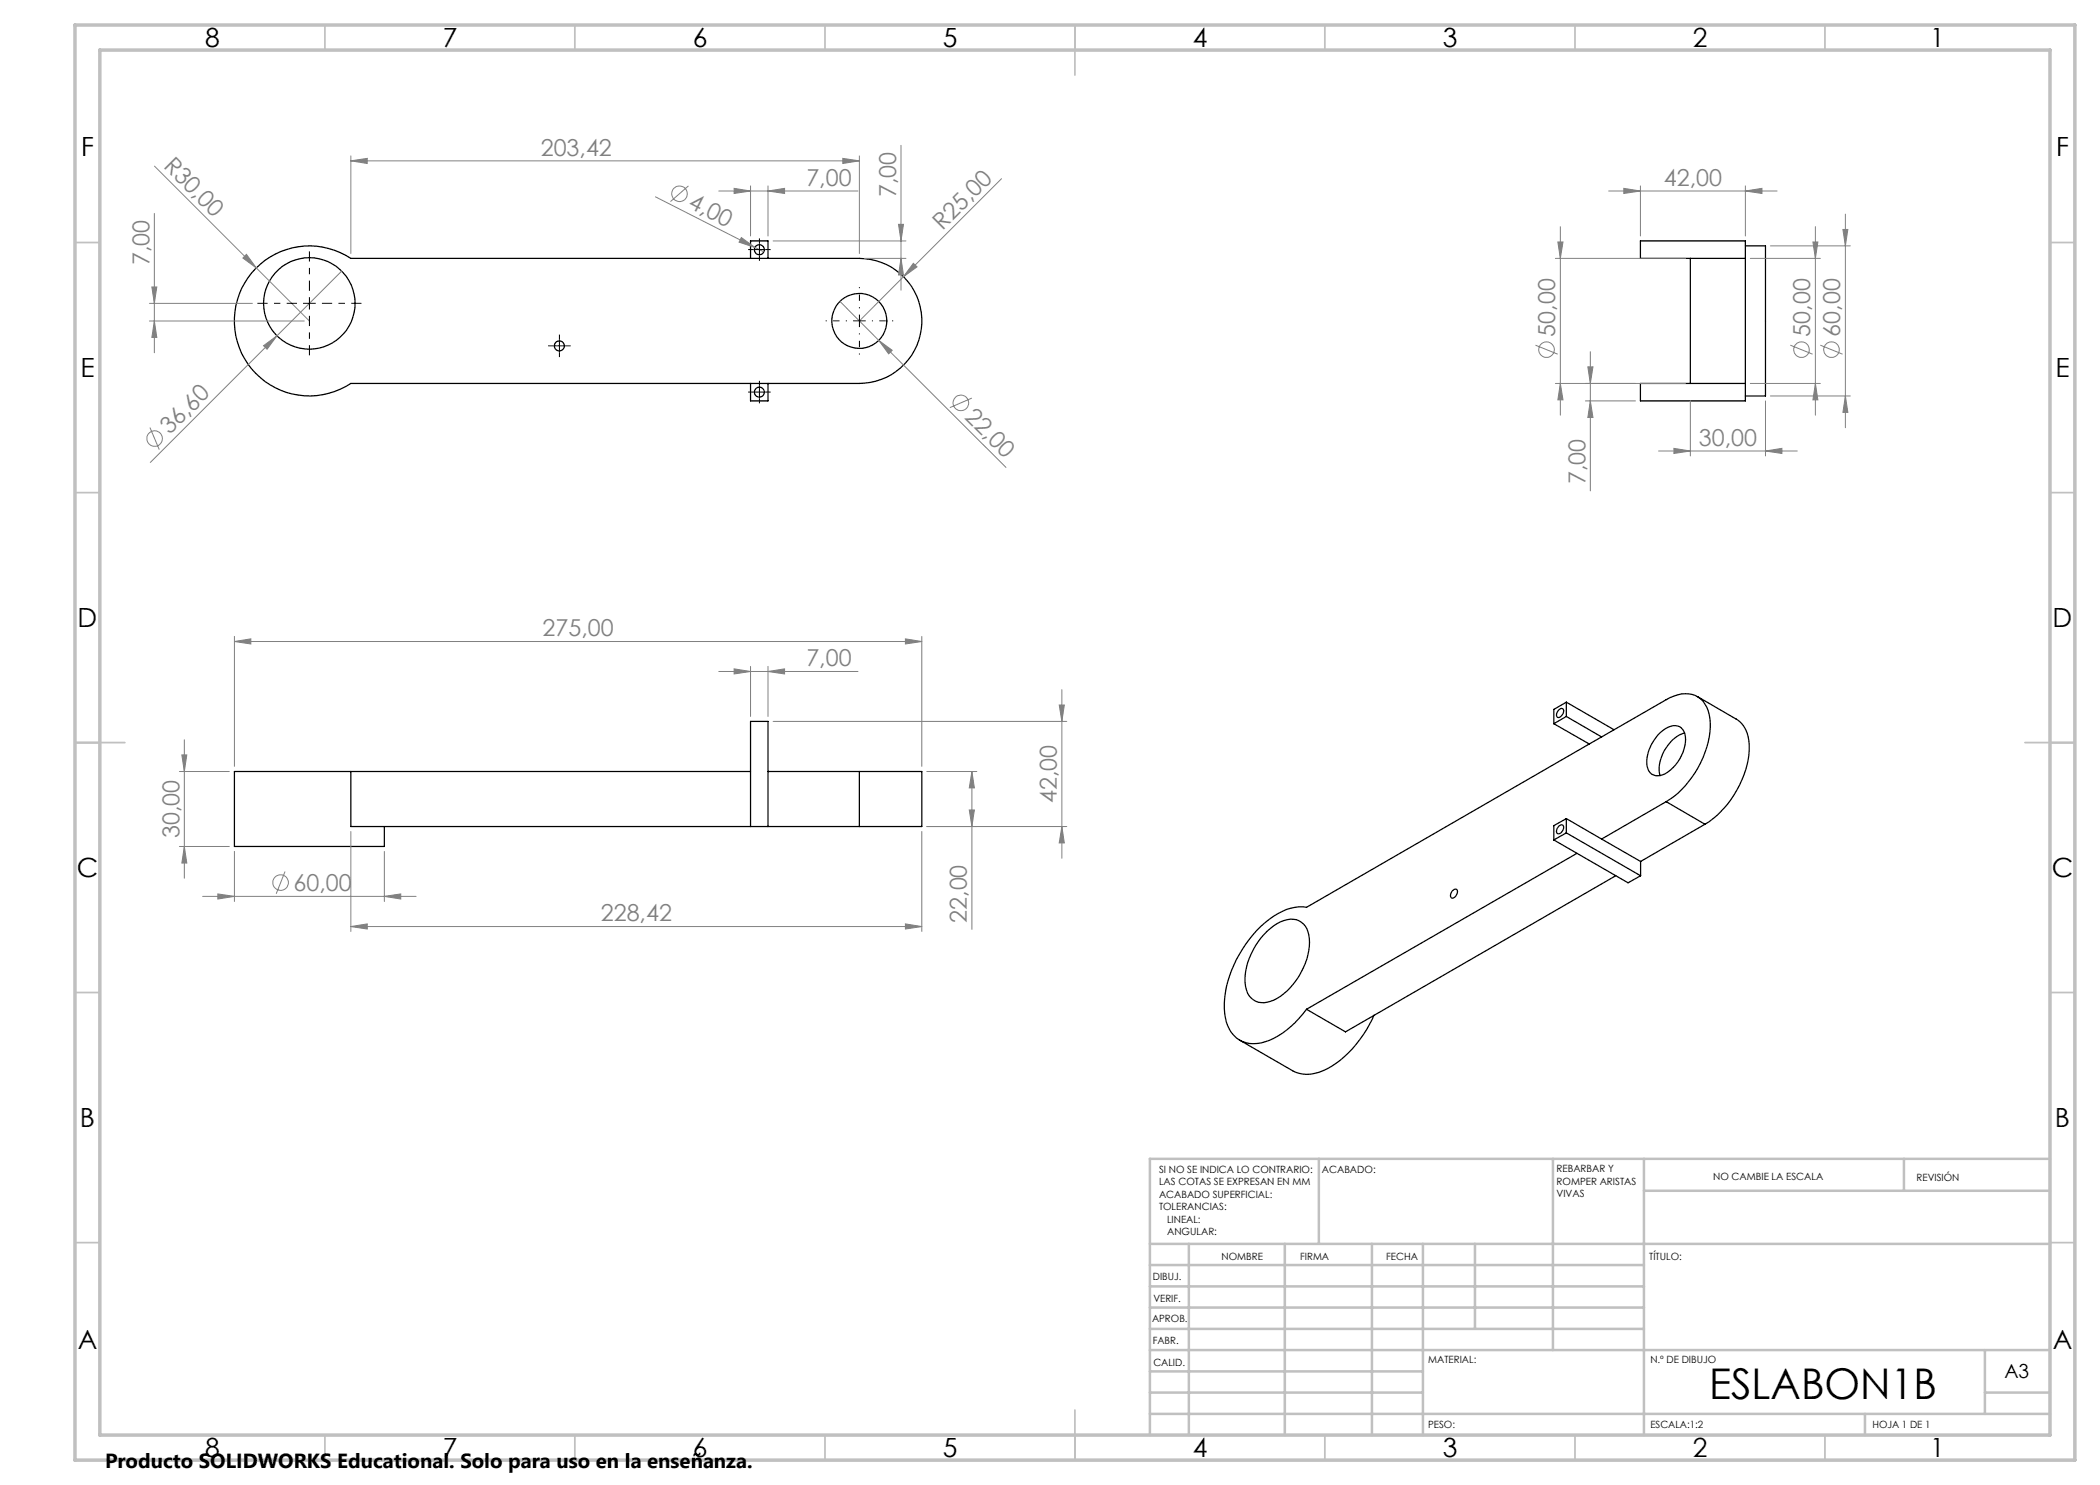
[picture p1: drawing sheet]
<svg xmlns="http://www.w3.org/2000/svg" width="420mm" height="297mm" viewBox="0 0 420 297" stroke-linecap="round" stroke-linejoin="round" font-family="sans-serif">
<g fill="none" stroke="#000" stroke-width=".25">
<path d="M51.1 53.7a15 15 0 0 1 19.1-2h101.7a12.5 12.5 0 0 1 12.5 12.5 12.5 12.5 0 0 1-12.5 12.5h-101.7a15 15 0 0 1-19.9-2.9 15 15 0 0 1 .8-20.1zM150.1 51.7v-3.5h3.5v3.5M328.1 48.2h21v3.5h-21zM338.1 51.7v25M349.1 51.7v25M349.1 49.2h4v30h-4M150.1 76.7v3.5h3.5v-3.5M328.1 76.7h21v3.5h-21zM339.5 139.3l7.7 4.5a5.8 5.8 0 0 1 2.6 5.3 19.6 19.6 0 0 1-8.8 15.7M70.2 154.3h-23.3v15h30v-4M70.2 154.3v11h101.7M70.2 154.3h79.9"/>
<path d="M153.6 154.3h18.3M171.9 154.3h12.5v11h-12.5M171.9 154.3v11M310.8 144.7l7.1 4.1M311.8 142a.56 .56 0 0 1 .8-.2 1.27 1.27 0 0 1-1 1.7 .92 .92 0 0 1 .2-1.5zM313.3 140.4v2.9M313.3 140.4l-2.5 1.5v2.8M313.3 143.3l7 4.1M313.3 140.4l9.5 5.5M313.3 143.3l-2.5 1.4M317.9 148.8l-56.6 32.7a9.6 9.6 0 0 0-7.4 2.3 23.3 23.3 0 0 0-9 17.9 7.4 7.4 0 0 0 3 6.3 7.6 7.6 0 0 0 7.7-.8l1.7-1.2 1.7-1.5 2.3-2.6M320.3 147.4l12.9-7.5a6.1 6.1 0 0 1 6.4-.5 6.1 6.1 0 0 1 2.5 5.2 19.3 19.3 0 0 1-8.9 15.7"/>
<path d="M320.3 147.4l-2.4 1.4M332.1 146.5a3.7 3.7 0 0 1 3.9-1.2 3.4 3.4 0 0 1 1 3.9 7.9 7.9 0 0 1-4.9 5.9 2.2 2.2 0 0 1-2.7-2.4 8.7 8.7 0 0 1 2.7-6.2zM336.9 146.6a7.8 7.8 0 0 0-5 6.3l-.1 1.2 .2 1M150.1 165.3v-21h3.5v21M290.4 178.3l.2-.2a.52 .52 0 0 1 .9 0 1.31 1.31 0 0 1-1.1 1.5 .9 .9 0 0 1 0-1.3zM310.8 168l14.8 8.6 2.5-1.4M311.8 165.2a.53 .53 0 0 1 .9 0 1.2 1.2 0 0 1-1.3 1.5l-.1-.7zM313.3 163.7l-2.5 1.4v2.9M313.3 163.7v2.9M313.3 166.6l-2.5 1.4M313.3 166.6l14.8 8.6M313.3 163.7l7 4.1"/>
<path d="M315.4 170.7l-54.1 31.2M320.3 167.8l7.8 4.5M323.1 175.2l-54 31.2-7.8-4.5M328.1 172.3v2.9M333.2 160.3l-12.9 7.5M333.2 160.3l7.8 4.5M341 164.8l-12.9 7.5M253.4 186.2a6.8 6.8 0 0 1 5.9-2.3 3.8 3.8 0 0 1 2.6 3.8 13.9 13.9 0 0 1-7.1 12.3 3.9 3.9 0 0 1-5-.8 8.6 8.6 0 0 1 0-7.5l1.3-2.6 1.1-1.5zM274.8 203.1a21.4 21.4 0 0 1-10.3 11.1 6.7 6.7 0 0 1-5.9 0l-10.7-6.2"/>
<circle cx="151.9" cy="50" r="1"/>
<circle cx="61.9" cy="60.7" r="9.1"/>
<circle cx="111.9" cy="69.2" r="1"/>
<circle cx="151.9" cy="78.4" r=".99"/>
<circle cx="171.9" cy="64.2" r="5.5"/>
</g>
<path d="M70.2 32.2l3.2-.5v1zM70.2 31.2v19.5M70.2 32.2h101.7M171.9 31.2v19.5" fill="none" stroke="#808080" stroke-width=".2"/>
<g fill="none" stroke="#c0c0c0" stroke-width=".35">
<path d="M65 5v5M115 5v5M165 5v5M215 5v10M265 5v5M315 5v5M365 5v5M15 48.5h5M410 48.5h5M15 98.5h5M410 98.5h5M15 148.5h10"/>
<path d="M405 148.5h10M15 198.5h5M410 198.5h5M15 248.5h5M410 248.5h5M65 287v5M115 287v5M165 287v5M215 282v10M265 287v5M315 287v5M365 287v5"/>
</g>
<g fill="none" stroke="#c0c0c0" stroke-width=".5">
<path d="M263.8 231.8v17M310.6 231.8v38.2M328.8 231.8v55.2M328.8 238.2h81.2M380.8 231.8v6.4M410 231.8h-180v55.2M230 248.8h180M230 257.3h98.8M230 253h98.8M237.8 248.8v38.2M257 248.8v38.2M274.4 248.8v38.2"/>
<path d="M284.6 248.8v38.2M295 248.8v17M230 265.8h98.8M230 261.5h98.8M230 278.5h54.6M230 274.3h54.6M230 270h180M397 278.5h13M397 270v12.8M230 282.8h180M373 282.8v4.2"/>
</g>
<path d="M15 5h400v287h-400zM20 10h390v277h-390z" fill="none" stroke="#c0c0c0" stroke-width=".7"/>
<path d="M70.2 32.2l3.2-.5v1z" fill="#808080"/>
<path d="M168.6 31.7l3.3 .5-3.3 .5z" fill="none" stroke="#808080" stroke-width=".2"/>
<path d="M168.6 31.7l3.3 .5-3.3 .5z" fill="#808080"/>
<path d="M30.9 33.2l31 31M49.3 50.9l2 2.7-2.7-2z" fill="none" stroke="#808080" stroke-width=".2"/>
<path d="M49.3 50.9l2 2.7-2.7-2z" fill="#808080"/>
<g fill="none" stroke="#808080" stroke-width=".2">
<path d="M68.3 54.2l-38.2 38.3M52.7 69.1l2.7-1.9-2 2.6zM30 85.5l1.9 4.4"/>
<circle cx="30.9" cy="87.7" r="1.57"/>
</g>
<path d="M52.7 69.1l2.7-1.9-2 2.6z" fill="#808080"/>
<g fill="none" stroke="#808080" stroke-width=".2">
<path d="M168 60.3l7.8 7.8M175.8 68.1l2.6 2-.7 .7zM175.8 68.1l25.4 25.4M194.4 79.6l-4.4 1.9"/>
<circle cx="192.2" cy="80.6" r="1.56"/>
</g>
<path d="M175.8 68.1l2.6 2-.7 .7z" fill="#808080"/>
<path d="M200.3 35.7l-28.4 28.5M182.7 52.7l.7 .7-2.7 1.9z" fill="none" stroke="#808080" stroke-width=".2"/>
<path d="M182.7 52.7l.7 .7-2.7 1.9z" fill="#808080"/>
<path d="M143.8 38.2h27.8M150.1 37.2v10M153.6 38.2l3.3-.5v1zM153.6 37.2v10" fill="none" stroke="#808080" stroke-width=".2"/>
<path d="M153.6 38.2l3.3-.5v1z" fill="#808080"/>
<path d="M146.8 37.7l3.3 .5-3.3 .5z" fill="none" stroke="#808080" stroke-width=".2"/>
<path d="M146.8 37.7l3.3 .5-3.3 .5z" fill="#808080"/>
<path d="M180.2 29.1v28.9M154.6 48.2h26.6M172.9 51.7h8.3M180.2 51.7l.5 3.3h-1z" fill="none" stroke="#808080" stroke-width=".2"/>
<path d="M180.2 51.7l.5 3.3h-1z" fill="#808080"/>
<path d="M179.7 44.9h1l-.5 3.3z" fill="none" stroke="#808080" stroke-width=".2"/>
<path d="M179.7 44.9h1l-.5 3.3z" fill="#808080"/>
<g fill="none" stroke="#808080" stroke-width=".2">
<path d="M131.1 39.4l19.9 10.1M137.7 37.2l-3.6 3.1M148.3 47.5l2.7 2-3.2-1.1zM151 49.5l1.8 .9"/>
<circle cx="135.9" cy="38.8" r="1.55"/>
</g>
<path d="M148.3 47.5l2.7 2-3.2-1.1z" fill="#808080"/>
<path d="M30.4 57.4h1l-.5 3.3zM30.9 42.7v27.9M29.9 60.7h20.6M29.9 64.2h31" fill="none" stroke="#808080" stroke-width=".2"/>
<path d="M30.4 57.4h1l-.5 3.3z" fill="#808080"/>
<path d="M30.9 64.2l.5 3.3h-1z" fill="none" stroke="#808080" stroke-width=".2"/>
<path d="M30.9 64.2l.5 3.3h-1z" fill="#808080"/>
<path d="M321.7 38.2h33.7M328.1 37.2v10M349.1 38.2l3.3-.5v1zM349.1 37.2v10" fill="none" stroke="#808080" stroke-width=".2"/>
<g fill="none" stroke="#000" stroke-width=".2" stroke-dasharray="15.2 1.3 1.3 1.3" stroke-linecap="butt">
<path d="M150.6 49.9h-1M151.9 49.9v-1.2M151.9 49.9h-1.3M151.9 49.9v1.3M151.9 49.9h1.2M151.9 48.7v-1M151.9 51.2v1M153.1 49.9h1M61.9 60.7v-1.3M61.9 60.7h-1.3M61.9 60.7v1.2M61.9 60.7h1.2"/>
<path d="M110.6 69.2h-1M111.9 69.2v-1.3M111.9 69.2h-1.3M111.9 69.2v1.2M111.9 69.2h1.2M111.9 67.9v-1M111.9 70.4v1M113.1 69.2h1M150.6 78.4h-1M151.9 78.4v-1.2M151.9 78.4h-1.3M151.9 78.4v1.3"/>
<path d="M151.9 78.4h1.2M151.9 77.2v-1M151.9 79.7v1M153.1 78.4h1M171.9 64.2v-1.3M171.9 64.2h-1.3M171.9 64.2v1.2M171.9 64.2h1.2"/>
</g>
<path d="M169.4 64.2h-4.3M171.9 61.7v-4.3M171.9 66.7v4.2M174.4 64.2h4.2" fill="none" stroke="#000" stroke-width=".2" stroke-dasharray="15.2 1.3 1.3 1.3" stroke-dashoffset="15" stroke-linecap="butt"/>
<path d="M61.9 58.2v-7.9M59.4 60.7h-7.9M61.9 63.2v7.9M64.4 60.7h7.9" fill="none" stroke="#000" stroke-width=".2" stroke-dasharray="15.2 1.3 1.3 1.3" stroke-dashoffset="13.2" stroke-linecap="butt"/>
<path d="M349.1 38.2l3.3-.5v1z" fill="#808080"/>
<path d="M324.8 37.7l3.3 .5-3.3 .5z" fill="none" stroke="#808080" stroke-width=".2"/>
<path d="M324.8 37.7l3.3 .5-3.3 .5z" fill="#808080"/>
<path d="M331.7 90.2h27.7M334.8 89.7l3.3 .5-3.3 .5zM338.1 80.2v11M353.1 80.2v11" fill="none" stroke="#808080" stroke-width=".2"/>
<path d="M334.8 89.7l3.3 .5-3.3 .5z" fill="#808080"/>
<path d="M353.1 90.2l3.3-.5v1z" fill="none" stroke="#808080" stroke-width=".2"/>
<path d="M353.1 90.2l3.3-.5v1z" fill="#808080"/>
<path d="M317.1 76.7h10M318.1 70.3v27.9M317.1 80.2h10M318.1 80.2l.5 3.3h-1z" fill="none" stroke="#808080" stroke-width=".2"/>
<path d="M318.1 80.2l.5 3.3h-1z" fill="#808080"/>
<path d="M317.6 73.4h1l-.5 3.3z" fill="none" stroke="#808080" stroke-width=".2"/>
<path d="M317.6 73.4h1l-.5 3.3z" fill="#808080"/>
<g fill="none" stroke="#808080" stroke-width=".2">
<path d="M311.1 51.7h26M312.1 45.3v37.7M307.1 69l4.4 1.8M311.1 76.7h26M312.1 76.7l.5 3.3h-1z"/>
<circle cx="309.3" cy="69.9" r="1.55"/>
</g>
<path d="M312.1 76.7l.5 3.3h-1z" fill="#808080"/>
<path d="M311.6 48.4h1l-.5 3.3z" fill="none" stroke="#808080" stroke-width=".2"/>
<path d="M311.6 48.4h1l-.5 3.3z" fill="#808080"/>
<g fill="none" stroke="#808080" stroke-width=".2">
<path d="M350.1 51.7h14M363.1 45.3v37.7M350.1 76.7h14M358.1 69l4.4 1.8M363.1 76.7l.5 3.3h-1z"/>
<circle cx="360.3" cy="69.9" r="1.56"/>
</g>
<path d="M363.1 76.7l.5 3.3h-1z" fill="#808080"/>
<path d="M362.6 48.4h1l-.5 3.3z" fill="none" stroke="#808080" stroke-width=".2"/>
<path d="M362.6 48.4h1l-.5 3.3z" fill="#808080"/>
<g fill="none" stroke="#808080" stroke-width=".2">
<path d="M354.1 49.2h16M368.6 45.9h1l-.5 3.3zM369.1 42.8v42.7M354.1 79.2h16M364.1 69l4.4 1.8"/>
<circle cx="366.3" cy="69.9" r="1.56"/>
</g>
<path d="M368.6 45.9h1l-.5 3.3z" fill="#808080"/>
<path d="M369.1 79.2l.5 3.3h-1z" fill="none" stroke="#808080" stroke-width=".2"/>
<path d="M369.1 79.2l.5 3.3h-1z" fill="#808080"/>
<path d="M35.9 154.3h10M36.4 151h1l-.5 3.3zM36.9 148v27.6M35.9 169.3h10" fill="none" stroke="#808080" stroke-width=".2"/>
<path d="M36.4 151h1l-.5 3.3z" fill="#808080"/>
<path d="M36.9 169.3l.5 3.3h-1z" fill="none" stroke="#808080" stroke-width=".2"/>
<path d="M36.9 169.3l.5 3.3h-1z" fill="#808080"/>
<path d="M46.9 128.3l3.3-.5v1zM46.9 127.3v26M46.9 128.3h137.5M184.4 127.3v26" fill="none" stroke="#808080" stroke-width=".2"/>
<path d="M46.9 128.3l3.3-.5v1z" fill="#808080"/>
<path d="M181.1 127.8l3.3 .5-3.3 .5z" fill="none" stroke="#808080" stroke-width=".2"/>
<path d="M181.1 127.8l3.3 .5-3.3 .5z" fill="#808080"/>
<path d="M212.4 137.9v33.8M154.6 144.3h58.8M185.3 165.3h28.1M212.4 165.3l.5 3.3h-1.1z" fill="none" stroke="#808080" stroke-width=".2"/>
<path d="M212.4 165.3l.5 3.3h-1.1z" fill="#808080"/>
<path d="M211.8 141h1.1l-.5 3.3z" fill="none" stroke="#808080" stroke-width=".2"/>
<path d="M211.8 141h1.1l-.5 3.3z" fill="#808080"/>
<path d="M143.8 134.3h27.8M146.8 133.8l3.3 .5-3.3 .5zM150.1 133.3v10M153.6 133.3v10" fill="none" stroke="#808080" stroke-width=".2"/>
<path d="M146.8 133.8l3.3 .5-3.3 .5z" fill="#808080"/>
<path d="M153.6 134.3l3.3-.5v1z" fill="none" stroke="#808080" stroke-width=".2"/>
<path d="M153.6 134.3l3.3-.5v1z" fill="#808080"/>
<path d="M185.3 154.3h10.1M194.4 154.3l.5 3.3h-1zM194.4 154.3v31.6M185.3 165.3h10.1" fill="none" stroke="#808080" stroke-width=".2"/>
<path d="M194.4 154.3l.5 3.3h-1z" fill="#808080"/>
<path d="M193.9 162h1l-.5 3.3z" fill="none" stroke="#808080" stroke-width=".2"/>
<path d="M193.9 162h1l-.5 3.3z" fill="#808080"/>
<path d="M70.2 166.3v20M184.4 166.3v20M70.2 185.3l3.2-.5v1zM70.2 185.3h114.2" fill="none" stroke="#808080" stroke-width=".2"/>
<path d="M70.2 185.3l3.2-.5v1z" fill="#808080"/>
<path d="M181.1 184.8l3.3 .5-3.3 .5z" fill="none" stroke="#808080" stroke-width=".2"/>
<path d="M181.1 184.8l3.3 .5-3.3 .5z" fill="#808080"/>
<g fill="none" stroke="#808080" stroke-width=".2">
<path d="M40.5 179.3h42.7M46.9 170.3v10M57 174.3l-1.8 4.4M76.9 179.3l3.3-.5v1zM76.9 170.3v10"/>
<circle cx="56.1" cy="176.5" r="1.55"/>
</g>
<path d="M76.9 179.3l3.3-.5v1z" fill="#808080"/>
<path d="M43.6 178.8l3.3 .5-3.3 .5z" fill="none" stroke="#808080" stroke-width=".2"/>
<path d="M43.6 178.8l3.3 .5-3.3 .5z" fill="#808080"/>
<text font-size="8.5" x="341.8" y="279.7">ESLABON1B</text>
<g font-size="5.3">
<text x="41" y="9.5">8</text>
<text x="88.5" y="9.5">7</text>
<text x="138.5" y="9.5">6</text>
<text x="188.5" y="9.5">5</text>
<text x="238.5" y="9.5">4</text>
<text x="288.5" y="9.5">3</text>
<text x="338.5" y="9.5">2</text>
<text x="386" y="9.5">1</text>
<text x="16.2" y="31.2">F</text>
<text x="411.2" y="31.2">F</text>
<text x="16.1" y="75.5">E</text>
<text x="411.1" y="75.5">E</text>
<text x="15.5" y="125.5">D</text>
<text x="410.5" y="125.5">D</text>
<text x="15.4" y="175.5">C</text>
<text x="410.4" y="175.5">C</text>
<text x="16" y="225.5">B</text>
<text x="411" y="225.5">B</text>
<text x="15.5" y="269.7">A</text>
<text x="410.5" y="269.7">A</text>
<text x="41" y="291.5">8</text>
<text x="88.5" y="291.5">7</text>
<text x="138.5" y="291.5">6</text>
<text x="188.5" y="291.5">5</text>
<text x="238.5" y="291.5">4</text>
<text x="288.5" y="291.5">3</text>
<text x="338.5" y="291.5">2</text>
<text x="386" y="291.5">1</text>
</g>
<g font-size="4.7" fill="#808080">
<text x="32.6" y="33.4" transform="rotate(45 32.6 33.4)">R30,00</text>
<text x="108.2" y="31.2">203,42</text>
<text x="137.4" y="41.4" transform="rotate(27 137.4 41.4)">4,00</text>
<text x="161.3" y="37.2">7,00</text>
<text x="179.2" y="39.4" transform="rotate(-90 179.2 39.4)">7,00</text>
<text x="332.8" y="37.2">42,00</text>
<text x="188.5" y="46.2" transform="rotate(-45 188.5 46.2)">R25,00</text>
<text x="29.9" y="53" transform="rotate(-90 29.9 53)">7,00</text>
<text x="311" y="67.3" transform="rotate(-90 311 67.3)">50,00</text>
<text x="362" y="67.3" transform="rotate(-90 362 67.3)">50,00</text>
<text x="368" y="67.3" transform="rotate(-90 368 67.3)">60,00</text>
<text x="192.8" y="83.6" transform="rotate(45 192.8 83.6)">22,00</text>
<text x="34" y="87.1" transform="rotate(-45 34 87.1)">36,60</text>
<text x="339.8" y="89.2">30,00</text>
<text x="317.1" y="96.9" transform="rotate(-90 317.1 96.9)">7,00</text>
<text x="108.5" y="127.3">275,00</text>
<text x="161.3" y="133.3">7,00</text>
<text x="211.4" y="160.6" transform="rotate(-90 211.4 160.6)">42,00</text>
<text x="35.9" y="167.6" transform="rotate(-90 35.9 167.6)">30,00</text>
<text x="58.7" y="178.2">60,00</text>
<text x="120.2" y="184.3">228,42</text>
<text x="193.4" y="184.6" transform="rotate(-90 193.4 184.6)">22,00</text>
</g>
<text font-size="4.1" x="21" y="293.7">Producto SOLIDWORKS Educational. Solo para uso en la enseñanza.</text>
<text font-size="3.9" x="400.9" y="275.5">A3</text>
<g font-size="2">
<text x="231.8" y="234.6">SI NO SE INDICA LO CONTRARIO:</text>
<text x="231.8" y="237.1">LAS COTAS SE EXPRESAN EN MM</text>
<text x="231.8" y="239.6">ACABADO SUPERFICIAL:</text>
<text x="264.4" y="234.6">ACABADO:</text>
<text x="311.3" y="234.5">REBARBAR Y</text>
<text x="311.3" y="237">ROMPER ARISTAS</text>
<text x="311.3" y="239.5">VIVAS</text>
<text x="342.6" y="236">NO CAMBIE LA ESCALA</text>
<text x="383.3" y="236.2">REVISIÓN</text>
<text x="231.8" y="242.1">TOLERANCIAS:</text>
<text x="233.4" y="244.6">LINEAL:</text>
<text x="233.4" y="247.1">ANGULAR:</text>
<text x="244.3" y="252">NOMBRE</text>
<text x="260" y="251.9">FIRMA</text>
<text x="277.2" y="251.9">FECHA</text>
<text x="329.9" y="251.9">TÍTULO:</text>
<text x="230.6" y="256.1">DIBUJ.</text>
<text x="230.7" y="260.3">VERIF.</text>
<text x="230.4" y="264.4">APROB.</text>
<text x="230.5" y="268.8">FABR.</text>
<text x="230.7" y="273.1">CALID.</text>
<text x="285.6" y="272.5">MATERIAL:</text>
<text x="330.1" y="272.5">N.º DE DIBUJO</text>
<text x="285.6" y="285.5">PESO:</text>
<text x="330.1" y="285.6">ESCALA:1:2</text>
<text x="374.5" y="285.6">HOJA 1 DE 1</text>
</g>
</svg>
